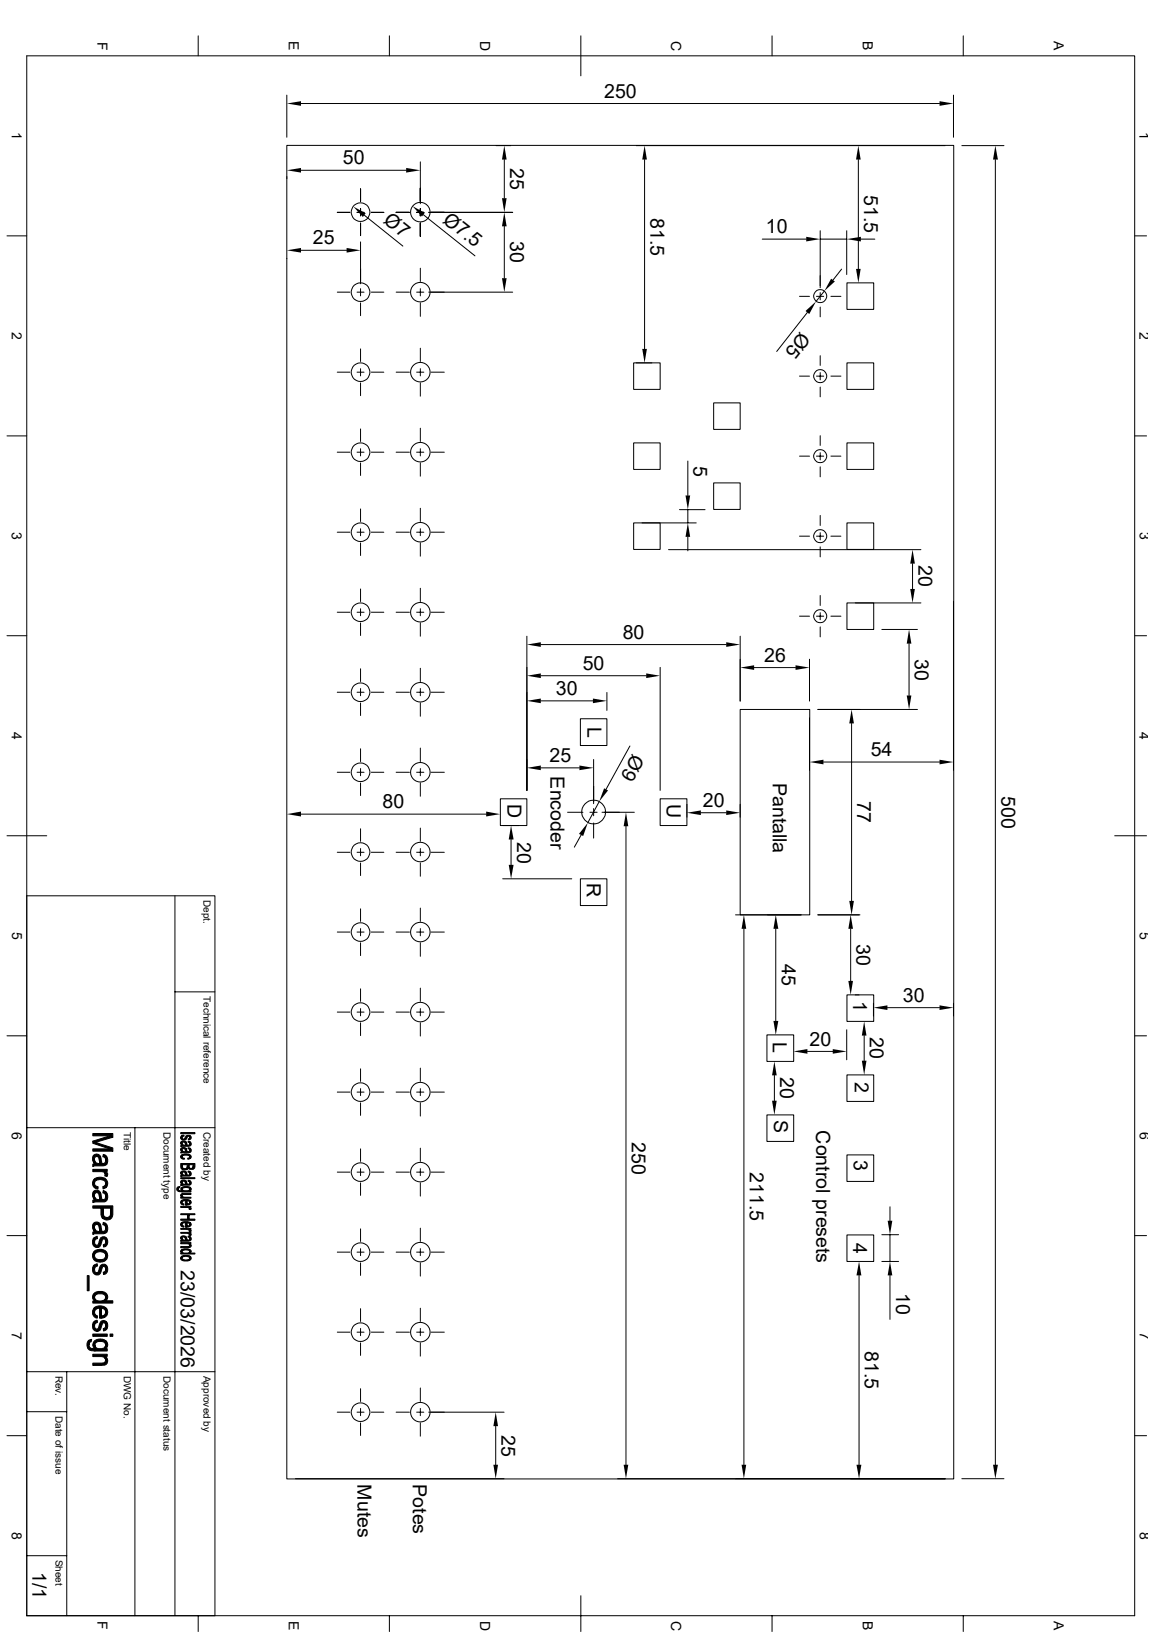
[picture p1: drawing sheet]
<svg xmlns="http://www.w3.org/2000/svg" width="210mm" height="297mm" viewBox="0 0 210 297" stroke-linecap="round" stroke-linejoin="round" font-family="sans-serif">
<g fill="none" stroke="#000" stroke-width=".18">
<path d="M4.9 10.2h201.6v283.8h-201.6zM36.1 6.5v3.7M52.2 17.3v7.7M54.8 18.8h116.2M70.9 6.5v3.7M105.7 6.5v7.3M140.5 6.5v3.7M173.5 17.3v7.7M175.3 6.5v3.7M52.2 26.5h121.4v242.7h-121.4zM52.2 32.1v.4M54.8 31h19.1"/>
<path d="M61.4 38.7h2.3M65 38.7h1.3M65.6 34.4v2.3M65.6 38v1.3M66.3 39.2l7 5.6M67.6 38.7h2.2M72.1 38.7h2.4M75.8 38.7h1.3M76.5 29.5v7.6M76.5 38v1.3M77 39.1l9.4 7.5M78 38.7h15.3"/>
<path d="M90.3 26.5h2.7M91.8 29v7.1M115.8 26.5h56.2M117.3 29v34.5M156.2 29v19.9M175 26.5h7.7M181.1 29v237.6M1.3 42.9h3.6M52.2 47v.1M54.8 45.6h8.3M61.4 53.2h2.3M65 53.2h1.3"/>
<path d="M65.6 40.6v2.3M65.6 52.5v1.3M65.6 55.1v2.3M65.6 44v7.6M67.6 53.2h2.2M72.1 53.2h2.4M75.8 53.2h1.3M76.5 40.6v2.4M76.5 48.8v2.4M76.5 52.5v1.3M76.5 55.1v2.5M78 53.2h15.3"/>
<path d="M91.8 41.2v9.4M138.7 43.5h8M145.5 53.9h1.8M146.9 56.9l-5.5 7.1M148.6 53.9h1.3M149.3 53.3v1.3M149.3 55.9v1.8M149.3 42v10.4M149.3 43.5h4.8M150 53l-1.5 1.9M151.2 53.9h1.8M153.2 49l-1.6 2"/>
<path d="M154.1 42v8M154.1 51.5h4.9v4.8h-4.9zM156.7 43.5h2.5M206.5 42.9h2.2M1.3 79.3h3.6M61.4 67.7h2.3M65 67.7h1.3M65.6 63.5v2.3M65.6 67.1v1.3M65.6 69.7v2.3M65.6 78.1v2.2M67.6 67.7h2.2"/>
<path d="M72.1 67.7h2.4M75.8 67.7h1.3M76.5 63.4v2.4M76.5 67.1v1.3M76.5 69.7v2.4M76.5 77.9v2.4M78.4 67.7h2.5M115.3 66h4.8v4.9h-4.8zM115.8 66h2.8M129.9 73.3h4.8v4.8h-4.8zM145.5 68.5h1.8M148.6 68.5h1.3"/>
<path d="M149.3 64.7v1.8M149.3 67.8v1.3M149.3 70.4v1.8M149.3 79.3v1.8M151.2 68.5h1.8M154.1 66h4.9v4.9h-4.9zM206.5 79.3h2.2M61.4 96.9h2.3M61.4 82.3h2.3M65 96.9h1.3M65 82.3h1.3M65.6 81.7v1.3"/>
<path d="M65.6 84.2v2.3M65.6 92.6v2.3M65.6 96.2v1.3M65.6 98.8v2.3M67.6 96.9h2.2M67.6 82.3h2.2M72.1 96.9h2.4M72.1 82.3h2.4M75.8 96.9h1.3M75.8 82.3h1.3M76.5 81.7v1.3M76.5 84.2v2.5"/>
<path d="M76.5 92.5v2.4M76.5 96.2v1.3M76.5 98.8v2.4M78.4 96.9h2.5M78.4 82.3h2.5M115.3 80.6h4.8v4.8h-4.8zM115.3 95.2h4.8v4.8h-4.8zM116.8 95.2h9.9M123.7 92.8h4.6M125.2 83.9v6.3M125.2 92.8v2.4M125.2 97.7v2.5"/>
<path d="M129.9 87.9h4.8v4.8h-4.8zM145.5 83h1.8M145.5 97.6h1.8M148.6 83h1.3M148.6 97.6h1.3M149.3 82.4v1.3M149.3 85v1.8M149.3 93.8v1.8M149.3 96.9v1.4M149.3 99.5v1.8M151.2 83h1.8M151.2 97.6h1.8"/>
<path d="M154.1 80.6h4.9v4.8h-4.9zM154.1 95.2h4.9v4.8h-4.9zM1.3 115.7h3.6M61.4 111.4h2.3M65 111.4h1.3M65.6 107.2v2.3M65.6 110.8v1.3M65.6 113.4v2.3M67.6 111.4h2.2M72.1 111.4h2.4M75.8 111.4h1.3M76.5 107.1v2.4"/>
<path d="M76.5 110.8v1.3M76.5 113.4v2.4M78.4 111.4h2.5M95.9 115.8v28M98.4 117.3h33.8M121.7 100h45.9M134.7 115.8v11.8M145.5 112.1h1.8M147.3 120v7.6M148.6 112.1h1.3M149.3 108.4v1.8M149.3 111.5v1.3"/>
<path d="M149.3 114.1v1.8M151.2 112.1h1.8M154.1 109.7h4.9v4.9h-4.9zM155.7 109.7h11.9M160.5 114.6h6.5M165.4 117.1v9.5M166.1 102.6v4.6M173.5 109.4v30.8M206.5 115.7h2.2M61.4 126h2.3M65 126h1.3M65.6 121.7v2.3"/>
<path d="M65.6 125.3v1.3M65.6 127.9v2.3M65.6 136.3v2.3M65.6 139.9v1.3M67.6 126h2.2M72.1 126h2.4M75.8 126h1.3M76.5 121.6v2.4M76.5 125.3v1.3M76.5 127.9v2.4M76.5 136.1v2.5M76.5 139.9v1.3"/>
<path d="M78.4 126h2.5M98.4 123h19.2M98.4 139.7h7.1M98.4 127.6h9.5M105.6 130.8h4.8v4.9h-4.8zM108 138.2v8.1M110.4 126v3.3M114.6 135.8l-4.3 7.9M120.1 121.5v22.3M134.7 129.1h12.7v37.4h-12.7zM137.2 121.5h7.6M147.3 130.6v9.6"/>
<path d="M148.8 129.1h18.2M149.9 138.7h21.1M155 131.7v32.3M1.3 152.1h7.2M54.8 148.2h33.7M61.4 155.1h2.3M61.4 140.5h2.3M65 155.1h1.3M65 140.5h1.3M65.6 150.8v2.3M65.6 154.4v1.3M65.6 157.1v2.2"/>
<path d="M65.6 142.5v2.3M67.6 155.1h2.2M67.6 140.5h2.2M72.1 155.1h2.4M72.1 140.5h2.4M75.8 155.1h1.3M75.8 140.5h1.3M76.5 150.7v2.4M76.5 154.4v1.3M76.5 157.1v2.4M76.5 142.5v2.4M78.4 155.1h2.5"/>
<path d="M78.4 140.5h2.5M91.1 145.4h4.8v4.8h-4.8zM91.5 150.2h2.9M91.5 159.9h12.6M93 152.8v4.6M103.3 147.8h2.8M105.6 159.9h4.8v4.9h-4.8zM105.7 152l-1.2 2.2M107.4 147.8h1.3M108 147.2v1.3M108 149.8v2.7M109.1 145.9l-2.1 3.8"/>
<path d="M109.6 147.8h5.8M113.9 150.4v116.2M120.1 145.4h4.9v4.8h-4.9zM125 146.4v2.3M127.6 147.9h4.6M134.7 146.4v2.3M202.9 152.1h5.8M4.9 163h34.2v131M31.8 163v131M61.4 169.6h2.3M65 169.6h1.3M65.6 165.4v2.3"/>
<path d="M65.6 169v1.3M65.6 171.6v2.3M65.6 180v2.2M67.6 169.6h2.2M72.1 169.6h2.4M75.8 169.6h1.3M76.5 165.3v2.4M76.5 169v1.3M76.5 171.6v2.4M76.5 179.8v2.4M78.4 169.6h2.5M133.9 166.5h11.9"/>
<path d="M135.4 169v97.6M141.2 169v16.8M148.8 166.5h7.7M154.8 169v9.5M1.3 188.5h3.6M31.8 180.5h7.3M61.4 198.8h2.3M61.4 184.2h2.3M65 198.8h1.3M65 184.2h1.3M65.6 183.6v1.3M65.6 186.1v2.4"/>
<path d="M65.6 194.5v2.3M65.6 198.1v1.3M67.6 198.8h2.2M67.6 184.2h2.2M72.1 198.8h2.4M72.1 184.2h2.4M75.8 198.8h1.3M75.8 184.2h1.3M76.5 198.1v1.3M76.5 183.6v1.3M76.5 186.1v2.5M76.5 194.4v2.4"/>
<path d="M78.4 198.8h2.5M78.4 184.2h2.5M139.6 188.3h4.8v4.9h-4.8zM140.9 195.7v4.6M146.9 191.3h4.7M154.1 187.4v5.5M154.1 195.6h4.9v4.8h-4.9zM154.1 181.1h4.9v4.8h-4.9zM155.7 181.1h.6M157.3 188.5v4.5M159 182.6v2.3M161.5 183.4h9.5"/>
<path d="M173.5 182.6v2.3M206.5 188.5h2.2M4.9 205.2h34.2M24.6 205.2v88.8M61.4 213.3h2.3M65 213.3h1.3M65.6 200.7v2.3M65.6 209.1v2.3M65.6 212.7v1.3M65.6 215.3v2.3M67.6 213.3h2.2M72.1 213.3h2.4"/>
<path d="M75.8 213.3h1.3M76.5 209v2.4M76.5 212.7v1.3M76.5 215.3v2.4M76.5 200.7v2.4M78.4 213.3h2.5M139.6 202.9h4.8v4.8h-4.8zM154.1 210.2h4.9v4.8h-4.9zM162 219.6v2.6M1.3 224.9h3.6M61.4 227.9h2.3M65 227.9h1.3"/>
<path d="M65.6 223.6v2.3M65.6 227.2v1.3M65.6 229.8v2.3M65.6 238.2v2.3M67.6 227.9h2.2M72.1 227.9h2.4M75.8 227.9h1.3M76.5 223.5v2.4M76.5 227.2v1.3M76.5 229.8v2.4M76.5 238.1v2.4M78.4 227.9h2.5"/>
<path d="M154.1 224.7h4.9v4.9h-4.9zM156.3 232.1v34.5M160.5 224.7h3M160.5 229.6h3M162 224.7v4.9M162 232.1v8M206.5 224.9h2.2M4.9 256.9h7.2M4.9 249.6h34.2M12.1 249.6v44.4M61.4 257h2.3M61.4 242.4h2.3"/>
<path d="M65 257h1.3M65 242.4h1.3M65.6 241.8v1.3M65.6 244.4v2.3M65.6 252.7v2.4M65.6 256.3v1.3M65.6 259v2.2M67.6 257h2.2M67.6 242.4h2.2M72.1 257h2.4M72.1 242.4h2.4M75.8 257h1.3"/>
<path d="M75.8 242.4h1.3M76.5 241.8v1.3M76.5 244.4v2.4M76.5 252.6v2.5M76.5 256.3v1.3M76.5 259v2.4M78 257h13.7M78.4 242.4h2.5M90.2 259.5v7.1M1.3 261.3h3.6M53.8 269.1h37.9M112.4 269.1h59.6"/>
<path d="M175 269.1h7.7M206.5 261.3h2.2M4.9 283.1h7.2M36.1 294v2.9M70.9 294v2.9M105.7 290.4v6.5M140.5 294v2.9M175.3 294v2.9"/>
<circle cx="65.6" cy="38.6" r="1.69"/>
<circle cx="76.5" cy="38.6" r="1.78"/>
<circle cx="65.6" cy="53.2" r="1.69"/>
<circle cx="76.5" cy="53.2" r="1.78"/>
<circle cx="149.3" cy="53.9" r="1.18"/>
<circle cx="65.6" cy="67.7" r="1.69"/>
<circle cx="76.5" cy="67.7" r="1.78"/>
<circle cx="149.3" cy="68.5" r="1.18"/>
<circle cx="65.6" cy="82.3" r="1.69"/>
<circle cx="65.6" cy="96.9" r="1.69"/>
<circle cx="76.5" cy="96.9" r="1.78"/>
<circle cx="76.5" cy="82.3" r="1.78"/>
<circle cx="149.3" cy="97.6" r="1.18"/>
<circle cx="149.3" cy="83" r="1.18"/>
<circle cx="65.6" cy="111.4" r="1.69"/>
<circle cx="76.5" cy="111.4" r="1.78"/>
<circle cx="149.3" cy="112.1" r="1.18"/>
<circle cx="65.6" cy="126" r="1.69"/>
<circle cx="76.5" cy="126" r="1.78"/>
<circle cx="65.6" cy="155.1" r="1.69"/>
<circle cx="65.6" cy="140.5" r="1.69"/>
<circle cx="76.5" cy="140.5" r="1.78"/>
<circle cx="76.5" cy="155.1" r="1.78"/>
<circle cx="108" cy="147.8" r="2.16"/>
<circle cx="65.6" cy="169.6" r="1.69"/>
<circle cx="76.5" cy="169.6" r="1.78"/>
<circle cx="65.6" cy="198.8" r="1.69"/>
<circle cx="65.6" cy="184.2" r="1.69"/>
<circle cx="76.5" cy="184.2" r="1.78"/>
<circle cx="76.5" cy="198.8" r="1.78"/>
<circle cx="65.6" cy="213.3" r="1.69"/>
<circle cx="76.5" cy="213.3" r="1.78"/>
<circle cx="65.6" cy="227.9" r="1.69"/>
<circle cx="76.5" cy="227.9" r="1.78"/>
<circle cx="65.6" cy="242.4" r="1.69"/>
<circle cx="65.6" cy="257" r="1.69"/>
<circle cx="76.5" cy="257" r="1.78"/>
<circle cx="76.5" cy="242.4" r="1.78"/>
</g>
<g fill="#000" stroke="#000" stroke-width=".18">
<path d="M17.2 211v.8z" fill-rule="evenodd"/>
<path d="M17.2 217.6v.8z" fill-rule="evenodd"/>
<path d="M17.1 214.7l.1-.2 .1 1.2 .6 .3-.1 .4a1.06 1.06 0 0 1-.9-.6 1.06 1.06 0 0 1 .2-1.1z" fill-rule="evenodd"/>
<path d="M17 210.3a.77 .77 0 0 1 1.2 .1v1.4l-.2-.7a.44 .44 0 0 0-.3-.6 .44 .44 0 0 0-.5 .5l-.1 .7a1.24 1.24 0 0 1-.1-1.4z" fill-rule="evenodd"/>
<path d="M17.1 216.7l.7-.1 .3 .2 .1 .2v1.3a1.22 1.22 0 0 0-.7-1.3l-.3 .4-.1 .9a1.19 1.19 0 0 1 0-1.6z" fill-rule="evenodd"/>
<path d="M18.8 210.1l.4 .2v.9l-.1-.5-.4-.2z" fill-rule="evenodd"/>
<path d="M18.8 216.7l.4 .2v.8v-.1a.49 .49 0 0 0-.5-.5z" fill-rule="evenodd"/>
<path d="M19.2 215.4l.1 .8-.5 .2-.1-.5 .4-.2z" fill-rule="evenodd"/>
<path d="M16.9 212.8h2.6v.4h-.4v.5l-.1-.3-.4-.2h-1.7z" fill-rule="evenodd"/>
<path d="M17.2 211.2l.3 .4 .7 .2v-1.4l.3 .8a.4 .4 0 0 0 .4 .6 .4 .4 0 0 0 .3-.6v-.9a1.15 1.15 0 0 1-.1 1.8l-1.9 .1-.3 .1v-.4l.3-.1z" fill-rule="evenodd"/>
<path d="M19.1 213.2l.5 .4-.2 .5-.3-.1z" fill-rule="evenodd"/>
<path d="M17.2 214.5a1.55 1.55 0 0 1 2.4 .7l-.1 .7-.2 .3-.1-.8a1.02 1.02 0 0 0-1.5-.6l-.3 .1-.2 .4z" fill-rule="evenodd"/>
<path d="M17.2 217.8l.4 .5h.6v-1.3l.3 .8a.41 .41 0 0 0 .4 .5 .41 .41 0 0 0 .3-.6v-.8a1.05 1.05 0 0 1 .4 1 1.05 1.05 0 0 1-.8 .8h-1.5l-.4 .2v-.5h.3z" fill-rule="evenodd"/>
<path d="M16.9 207.7l3.6 1.2v.6l-.6-.4-3-1z" fill-rule="evenodd"/>
<path d="M16.9 207.7l3.1-1 .5 .3-3.1 .9z" fill-rule="evenodd"/>
<path d="M16.9 209.1h3l.6 .4h-3.6z" fill-rule="evenodd"/>
<path d="M16.9 206.3h3.6v.7l-.5-.3h-3.1z" fill-rule="evenodd"/>
<path d="M32.4 216l.4-.1-.4 .5z" fill-rule="evenodd"/>
<path d="M32.9 206.1h2.6v.2h-2.6z" fill-rule="evenodd"/>
<path d="M32.9 214.3h2.6v.2h-2.6z" fill-rule="evenodd"/>
<path d="M33.1 208.1v.3z" fill-rule="evenodd"/>
<path d="M33.1 209.3v.3z" fill-rule="evenodd"/>
<path d="M33.1 213.5v.4z" fill-rule="evenodd"/>
<path d="M33.1 215.2v.3z" fill-rule="evenodd"/>
<path d="M32.3 216.1l.1-.1v.4a.61 .61 0 0 0 .7 .3v.2h-.1a.54 .54 0 0 1-.7-.2 .54 .54 0 0 1 0-.6z" fill-rule="evenodd"/>
<path d="M33.1 217.6l.1 .3z" fill-rule="evenodd"/>
<path d="M33 218.5l.1-.1v.5l.4 .2-.1 .2a.51 .51 0 0 1-.4-.2 .51 .51 0 0 1 0-.6z" fill-rule="evenodd"/>
<path d="M33.1 206.6h.3l.1 .2h-.3l-.1 .3z" fill-rule="evenodd"/>
<path d="M33.1 210.2l.1 .5 .4 .1-.1 .2a.47 .47 0 0 1-.5-.2 .47 .47 0 0 1 0-.5z" fill-rule="evenodd"/>
<path d="M32.9 207.9a.71 .71 0 0 1 1-.1l-.1 .6a.37 .37 0 0 0-.2-.5 .37 .37 0 0 0-.5 .2v.3l-.2-.2z" fill-rule="evenodd"/>
<path d="M32.9 209a.71 .71 0 0 1 1 0l-.1 .6v-.1a.36 .36 0 0 0-.2-.4 .36 .36 0 0 0-.5 .2v.3l-.2-.2z" fill-rule="evenodd"/>
<path d="M32.9 213.3a.78 .78 0 0 1 1 0l-.1 .6a.47 .47 0 0 0-.2-.5 .47 .47 0 0 0-.5 0v.4l-.2-.1z" fill-rule="evenodd"/>
<path d="M32.9 215a.71 .71 0 0 1 1-.1l-.1 .6a.43 .43 0 0 0-.2-.5 .43 .43 0 0 0-.5 .1v.4l-.2-.2z" fill-rule="evenodd"/>
<path d="M33.2 212v.3a.45 .45 0 0 0 .5 .4 .45 .45 0 0 0 .4-.4v.5l-.9 .1z" fill-rule="evenodd"/>
<path d="M33 206.7h.1v.4a.35 .35 0 0 0 .4 .2 .35 .35 0 0 0 .3-.4 .55 .55 0 0 1 .7-.2v.3a.28 .28 0 0 0-.3-.2 .28 .28 0 0 0-.2 .3 .54 .54 0 0 1-.7 .4 .54 .54 0 0 1-.3-.8z" fill-rule="evenodd"/>
<path d="M34.2 207.7l.3 .1v.4v-.3h-.3z" fill-rule="evenodd"/>
<path d="M34.2 208.9l.3 .1v.3v-.2l-.3-.1z" fill-rule="evenodd"/>
<path d="M34.2 210.8l.3-.1v-.2v.4l-.3 .1z" fill-rule="evenodd"/>
<path d="M34.2 213.1l.3 .1v.4l-.1-.2-.2-.1z" fill-rule="evenodd"/>
<path d="M34.2 214.8l.3 .1v.4v-.2l-.3-.1z" fill-rule="evenodd"/>
<path d="M33.1 218.4h1.3h.1v.4l-.1-.2-.4-.1v.8h-.3v-.8l-.5 .1-.1 .2z" fill-rule="evenodd"/>
<path d="M33.1 216.1l.4-.2 .9 .1 .2 .1-.1 .3a.92 .92 0 0 0-1.3 0l-.1 .5v-.2l-.2-.3z" fill-rule="evenodd"/>
<path d="M33.2 216.4a.91 .91 0 0 0 1.2 .2l.1-.1v.2h.3v.2h-1.7z" fill-rule="evenodd"/>
<path d="M32.9 217.4l.4-.2h1.5v.2h-1.5l-.2 .1v.4l-.2-.2z" fill-rule="evenodd"/>
<path d="M32.9 217.9h.3v-.1l.3 .1h1.3v.2h-1.9z" fill-rule="evenodd"/>
<path d="M32.9 219.5h1.9v.2h-.3v.2l-.3-.1h-1.3z" fill-rule="evenodd"/>
<path d="M34.5 206.7a.4 .4 0 0 1 .3 .5 .4 .4 0 0 1-.5 .2l-.1-.1 .3-.2z" fill-rule="evenodd"/>
<path d="M33.1 208.2l.3 .2h.4l.1-.6 .1 .1a.33 .33 0 0 0 .1 .5 .33 .33 0 0 0 .4-.2v-.4a.47 .47 0 0 1 .3 .6 .47 .47 0 0 1-.7 .2l-1.2 .1v-.2l.2-.1z" fill-rule="evenodd"/>
<path d="M33.1 209.4l.3 .2h.4l.1-.6a.41 .41 0 0 0 .1 .5 .41 .41 0 0 0 .5 0v-.5a.47 .47 0 0 1 .3 .6 .47 .47 0 0 1-.7 .2h-1.2v-.1l.2-.1z" fill-rule="evenodd"/>
<path d="M33.1 210.2l.9-.2a.55 .55 0 0 1 .6 .2 .55 .55 0 0 1 .1 .6l-.2 .1v-.4a1.02 1.02 0 0 0-1.4 0z" fill-rule="evenodd"/>
<path d="M32.9 213.9h.2v-.2l.7 .2 .1-.6a.39 .39 0 0 0 .1 .4 .39 .39 0 0 0 .5 .1v-.6a.47 .47 0 0 1 .3 .6 .47 .47 0 0 1-.7 .2l-1.2 .1z" fill-rule="evenodd"/>
<path d="M32.9 215.6l.2-.1v-.2l.3 .2h.4l.1-.5a.39 .39 0 0 0 .1 .4 .39 .39 0 0 0 .5 0v-.5a.46 .46 0 0 1 .3 .6 .46 .46 0 0 1-.7 .2l-1.2 .1z" fill-rule="evenodd"/>
<path d="M34.6 216.1a.33 .33 0 0 1 .2 .3 .33 .33 0 0 1-.3 .3z" fill-rule="evenodd"/>
<path d="M34 218.5v.6h.2l.3-.2v-.5a.48 .48 0 0 1 .2 .7 .48 .48 0 0 1-.6 .2h-.1z" fill-rule="evenodd"/>
<path d="M34.5 219.7l.3 .2-.1 .2h-.3z" fill-rule="evenodd"/>
<path d="M34.4 212v.3a.38 .38 0 0 0 .4 .3 .38 .38 0 0 0 .3-.3l.1 .5h-.7l-.2-.1z" fill-rule="evenodd"/>
<path d="M32.9 211.8h2.6l-.1 .8-.2 .2-.1-.8h-.7l-.1 .7-.1-.1-.1 .2v-.8h-.9v.8l-.3-.2z" fill-rule="evenodd"/>
<path d="M15.9 232.2h.3v2.7h-.3z" fill-rule="evenodd"/>
<path d="M17.2 223.4v.8z" fill-rule="evenodd"/>
<path d="M17.2 235.3v1.5a.9 .9 0 0 1 0-1.5z" fill-rule="evenodd"/>
<path d="M17.2 225.2l.5-.2v.4l-.3 .2-.2 .5z" fill-rule="evenodd"/>
<path d="M17.2 230.2l.5-.2v.4l-.3 .2-.2 .5z" fill-rule="evenodd"/>
<path d="M17.1 238h.1v1l.2 .4 .3 .1v.4a1.13 1.13 0 0 1-.6-1.9z" fill-rule="evenodd"/>
<path d="M17.1 222.5l.5-.1 .3 .1 .3 .3v1.3l-.2-.7a.44 .44 0 0 0-.3-.6 .44 .44 0 0 0-.5 .6l-.1 .7a1.19 1.19 0 0 1 0-1.6z" fill-rule="evenodd"/>
<path d="M18.8 222.5l.4 .2v.8l-.1-.4-.4-.2z" fill-rule="evenodd"/>
<path d="M17.3 227.6a1.76 1.76 0 0 1 1.9 .1v.8a1.08 1.08 0 0 0-1-.7 1.08 1.08 0 0 0-1 .7z" fill-rule="evenodd"/>
<path d="M17.3 237.9a1.74 1.74 0 0 1 1.9 .1v.8l-.2-.5-.5-.2v1.8h-.4v-1.8l-.7 .2-.2 .5z" fill-rule="evenodd"/>
<path d="M17.1 225.3l.1-.1v.9a.44 .44 0 0 0 .4 .5 .44 .44 0 0 0 .4-.5 .82 .82 0 0 1 .4-.9 .82 .82 0 0 1 .9 0l-.1 .8v-.1a.35 .35 0 0 0-.3-.4 .35 .35 0 0 0-.4 .4 1.11 1.11 0 0 1-.8 1.1 1.06 1.06 0 0 1-.6-1.7z" fill-rule="evenodd"/>
<path d="M17.1 230.3l.1-.1v.9a.44 .44 0 0 0 .4 .5 .44 .44 0 0 0 .4-.5 .82 .82 0 0 1 .4-.9 .82 .82 0 0 1 .9 0l-.1 .8v-.1a.35 .35 0 0 0-.3-.4 .35 .35 0 0 0-.4 .4 1.11 1.11 0 0 1-.8 1.1 1.06 1.06 0 0 1-.6-1.7z" fill-rule="evenodd"/>
<path d="M17.2 223.6l.3 .4 .7 .1v-1.3l.3 .8a.4 .4 0 0 0 .4 .5 .4 .4 0 0 0 .3-.5v-.9a1.12 1.12 0 0 1-.1 1.8h-1.9l-.3 .2v-.5h.3z" fill-rule="evenodd"/>
<path d="M19.3 225.2a1.01 1.01 0 0 1-.5 1.7v-.4l.3-.1 .1-.3z" fill-rule="evenodd"/>
<path d="M17.1 227.8l.1-.1v.8a1.12 1.12 0 0 0 1.9 .5l.1-.4v-.9a1.16 1.16 0 0 1 .2 1.5 1.16 1.16 0 0 1-1.4 .5 1.15 1.15 0 0 1-1.1-.7 1.15 1.15 0 0 1 .2-1.2z" fill-rule="evenodd"/>
<path d="M19.3 230.2a1.01 1.01 0 0 1-.5 1.7v-.4l.3-.1 .1-.3z" fill-rule="evenodd"/>
<path d="M17.2 235.3a1.57 1.57 0 0 1 2.4 .6v.4l-.4 .4v-.6a1.14 1.14 0 0 0-1.8-.5l-.2 .5z" fill-rule="evenodd"/>
<path d="M18.5 238.1v1.4h.1l.4-.1 .2-.3v-1.1a1.09 1.09 0 0 1 .3 1.2 1.09 1.09 0 0 1-1 .7z" fill-rule="evenodd"/>
<path d="M18.8 219.9v.9a.67 .67 0 0 0 .7 .8 .67 .67 0 0 0 .6-.8v1a1.1 1.1 0 0 1-1.3 0z" fill-rule="evenodd"/>
<path d="M16.9 219.5h3.6v1.6l-.2 .6-.2 .1v-1.9h-1.3v1.9l-.4-.7v-1.2h-1.5z" fill-rule="evenodd"/>
<path d="M17.2 236.3a1.2 1.2 0 0 0 2-.1v.5h1.3v.5h-3.6v-.4h.3z" fill-rule="evenodd"/>
<path d="M33.1 225.3v.4z" fill-rule="evenodd"/>
<path d="M32.9 227.5l.2-.1v.6l-.2-.2z" fill-rule="evenodd"/>
<path d="M33 222.5h.1v.5l.4 .1-.1 .3a.51 .51 0 0 1-.4-.3 .51 .51 0 0 1 0-.6z" fill-rule="evenodd"/>
<path d="M32.9 225.1a.71 .71 0 0 1 1 0l-.1 .6v-.1a.36 .36 0 0 0-.2-.4 .36 .36 0 0 0-.5 .1v.4l-.2-.2z" fill-rule="evenodd"/>
<path d="M34.5 226.3v.4z" fill-rule="evenodd"/>
<path d="M33.1 222.4h1.3l.1 .1v.3l-.1-.2-.4-.1v.9h-.3v-.9l-.5 .1-.1 .2z" fill-rule="evenodd"/>
<path d="M34.2 225h.3v.4v-.2l-.3-.1z" fill-rule="evenodd"/>
<path d="M33.1 228.6l.3-.1h1l.1 .1v.4a.93 .93 0 0 0-1.4 0z" fill-rule="evenodd"/>
<path d="M32.9 223.6h1.9v.1h-.3v.2l-.5-.2h-1.1z" fill-rule="evenodd"/>
<path d="M32.9 224.3h1.9v.2h-.3v.2l-.4-.2h-1.2z" fill-rule="evenodd"/>
<path d="M32.9 226.1h1.9v.2h-.3v.2l-.3-.1h-1.3z" fill-rule="evenodd"/>
<path d="M34 222.5v.6h.2l.3-.1v-.5a.47 .47 0 0 1 .2 .6 .47 .47 0 0 1-.5 .2l-.2 .1z" fill-rule="evenodd"/>
<path d="M34.5 223.7l.3 .2-.1 .3-.3-.1z" fill-rule="evenodd"/>
<path d="M34.5 224.5l.3 .1-.1 .3-.3-.1z" fill-rule="evenodd"/>
<path d="M32.9 225.7h.2v-.2l.3 .2h.4l.1-.6a.39 .39 0 0 0 .1 .4 .39 .39 0 0 0 .5 .1v-.6a.46 .46 0 0 1 .3 .6 .46 .46 0 0 1-.6 .3h-1.3z" fill-rule="evenodd"/>
<path d="M32.9 226.9h1.4l.2-.2v-.3a.39 .39 0 0 1 .3 .5 .39 .39 0 0 1-.6 .2h-1.3z" fill-rule="evenodd"/>
<path d="M33.1 227.4l.8-.1a.6 .6 0 0 1 .9 .6l-.3 .1v-.2a1.01 1.01 0 0 0-1.4 0z" fill-rule="evenodd"/>
<path d="M33 228.7l.1-.1v.4a.93 .93 0 0 0 1.4 0v-.4a.49 .49 0 0 1 .2 .6 .49 .49 0 0 1-.5 .3h-.7a.53 .53 0 0 1-.5-.3 .53 .53 0 0 1 0-.5z" fill-rule="evenodd"/>
<path d="M32.9 228h.2v-.2l.5 .2a.85 .85 0 0 0 .9-.2v.2h1v.2h-2.6z" fill-rule="evenodd"/>
<path d="M32.9 221.9h1.2l.3-.8v.8h1.1v.2h-2.6z" fill-rule="evenodd"/>
<path d="M32.9 220.9h2.6v.2h-1.1l-.3 .8v-.8h-1.2z" fill-rule="evenodd"/>
<path d="M16.2 243.9l.5-.1-.1 .4a.43 .43 0 0 0-.4 .5z" fill-rule="evenodd"/>
<path d="M16.1 244l.1-.1v.8a.71 .71 0 0 0 .9 .7l.2 .5a1.17 1.17 0 0 1-1.2-.4 1.17 1.17 0 0 1-.2-1.2z" fill-rule="evenodd"/>
<path d="M17.2 240.5l.5-.2v.4l-.4 .2-.1 .4z" fill-rule="evenodd"/>
<path d="M19.2 246.8v.8z" fill-rule="evenodd"/>
<path d="M17 240.7l.2-.2v1a.39 .39 0 0 0 .5 .4 .39 .39 0 0 0 .3-.5 .93 .93 0 0 1 1.1-1l.2 .1-.1 .8a.36 .36 0 0 0-.3-.5 .36 .36 0 0 0-.4 .4 1.11 1.11 0 0 1-.8 1.1 1.09 1.09 0 0 1-.7-1.6z" fill-rule="evenodd"/>
<path d="M17.1 244.1a1.66 1.66 0 0 1 2.2-.1l-.1 .8a1.08 1.08 0 0 0-1.8-.4l-.1 .3v1.2l-.1-.5a.92 .92 0 0 1-.1-1.3z" fill-rule="evenodd"/>
<path d="M17.3 244.8a.96 .96 0 0 0 1.5 .6l.4-.4v.4h.3v.5h-2.2z" fill-rule="evenodd"/>
<path d="M16.9 246.5h2.6v.3h-.3l-.1 .5-.2-.3-.4-.1h-1.6z" fill-rule="evenodd"/>
<path d="M16.9 242.8h2.6v.4h-2.6z" fill-rule="evenodd"/>
<path d="M19.3 240.5a1.03 1.03 0 0 1-.5 1.7l.1-.4a.38 .38 0 0 0 .3-.5z" fill-rule="evenodd"/>
<path d="M19.3 244a.9 .9 0 0 1-.1 1.4z" fill-rule="evenodd"/>
<path d="M16.9 248.1h1.7a.5 .5 0 0 0 .6-.5v-.7a.88 .88 0 0 1 .3 1.1 .88 .88 0 0 1-1 .5h-1.6z" fill-rule="evenodd"/>
<path d="M20 242.8h.5v.4h-.5z" fill-rule="evenodd"/>
</g>
<g fill="#000">
<path d="M52.2 18.8l2.6-.4v.9zM171 18.4l2.5 .4-2.5 .5zM52.2 31l2.6-.4v.8zM64.3 37.6l2.2 1.2-.5 .7zM73.9 30.6l2.6 .4-2.6 .4zM75.1 37.5l2.2 1.2-.5 .7zM91.8 26.5l.4 2.5h-.8zM91.4 36.1h.8l-.4 2.6zM117.3 26.5l.4 2.5h-.8zM156.2 26.5l.4 2.5h-.8zM181.1 26.5l.5 2.5h-.9zM52.2 45.6l2.6-.5v.9z"/>
<path d="M63.1 45.1l2.5 .5-2.5 .4zM91.8 38.7l.4 2.5h-.8zM91.4 50.6h.8l-.4 2.6zM146.7 43.1l2.6 .4-2.6 .4zM146.6 56.6l1.9-1.7-1.2 2.2zM151.3 50.7l.6 .5-1.9 1.8zM155.8 48.9h.8l-.4 2.6zM154.1 43.5l2.6-.4v.8zM116.9 63.5h.8l-.4 2.5zM125.2 95.2l.4 2.5h-.8zM124.8 90.2h.8l-.4 2.6zM95.9 117.3l2.5-.4v.8z"/>
<path d="M132.2 116.9l2.5 .4-2.5 .4zM165.4 114.6l.5 2.5h-.9zM166.1 100l.4 2.6h-.8zM165.7 107.2h.8l-.4 2.5zM95.9 123l2.5-.4v.8zM95.9 139.7l2.5-.4v.9zM95.9 127.6l2.5-.5v.9zM105.5 139.3l2.5 .4-2.5 .5zM107.9 127.1l2.5 .5-2.5 .4zM117.6 122.6l2.5 .4-2.5 .4zM134.7 121.5l2.5-.4v.8zM144.8 121.1l2.5 .4-2.5 .4z"/>
<path d="M147.3 138.7l2.6-.4v.8zM155 129.1l.4 2.6h-.8zM165 126.6h.9l-.5 2.5zM171 138.3l2.5 .4-2.5 .4zM52.2 148.2l2.6-.5v.9zM88.5 147.7l2.5 .5-2.5 .4zM93 150.2l.5 2.6h-.9zM92.6 157.4h.9l-.5 2.5zM107 149.7l-.9 2.4-.7-.3zM109.9 143.5l.8 .3-1.6 2.1zM113.9 147.8l.4 2.6h-.8zM125 147.9l2.6-.4v.8z"/>
<path d="M132.2 147.5l2.5 .4-2.5 .4zM135.4 166.5l.4 2.5h-.8zM141.2 166.5l.4 2.5h-.8zM154.8 166.5l.4 2.5h-.8zM154.4 178.5h.8l-.4 2.6zM154.6 164h.8l-.4 2.5zM140.9 193.2l.5 2.5h-.9zM140.8 185.8h.8l-.4 2.5zM144.4 191.3l2.5-.4v.9zM151.6 190.9l2.5 .4-2.5 .5zM157.3 185.9l.4 2.6h-.9zM156.8 193h.9l-.4 2.6z"/>
<path d="M159 183.4l2.5-.4v.8zM171 183l2.5 .4-2.5 .4zM140.5 200.3h.9l-.5 2.6zM156.3 229.6l.5 2.5h-.9zM161.5 222.2h.9l-.4 2.5zM162 229.6l.4 2.5h-.9zM90.2 257l.4 2.5h-.8zM89.8 266.6h.8l-.4 2.5zM113.5 266.6h.8l-.4 2.5zM135 266.6h.8l-.4 2.5zM155.9 266.6h.9l-.5 2.5zM180.7 266.6h.9l-.5 2.5z"/>
</g>
<g font-size="3.6">
<text x="109.9" y="17.8">250</text>
<text x="62.4" y="29.9">50</text>
<text x="92.8" y="30.6" transform="rotate(90 92.8 30.6)">25</text>
<text x="157.3" y="35.5" transform="rotate(90 157.3 35.5)">51.5</text>
<text x="69.6" y="40.4" transform="rotate(39 69.6 40.4)">Ø7</text>
<text x="80.4" y="40.3" transform="rotate(39 80.4 40.3)">Ø7.5</text>
<text x="118.4" y="39.6" transform="rotate(90 118.4 39.6)">81.5</text>
<text x="56.9" y="44.5">25</text>
<text x="92.8" y="43.9" transform="rotate(90 92.8 43.9)">30</text>
<text x="139.4" y="42.5">10</text>
<text x="145.7" y="60.2" transform="rotate(128 145.7 60.2)">Ø5</text>
<text x="126.2" y="84.8" transform="rotate(90 126.2 84.8)">5</text>
<text x="167.1" y="102.9" transform="rotate(90 167.1 102.9)">20</text>
<text x="113.3" y="116.2">80</text>
<text x="166.5" y="119.9" transform="rotate(90 166.5 119.9)">30</text>
<text x="106" y="121.9">50</text>
<text x="139.1" y="120.4">26</text>
<text x="101.2" y="126.5">30</text>
<text x="106.9" y="132.3" transform="rotate(90 106.9 132.3)">L</text>
<text x="115.2" y="137.1" transform="rotate(119 115.2 137.1)">Ø9</text>
<text x="158.5" y="137.6">54</text>
<text x="100" y="138.7">25</text>
<text x="100.2" y="141.3" transform="rotate(90 100.2 141.3)">Encoder</text>
<text x="140.7" y="142.4" transform="rotate(90 140.7 142.4)">Pantalla</text>
<text x="69.6" y="147.1">80</text>
<text x="92.4" y="146.3" transform="rotate(90 92.4 146.3)">D</text>
<text x="121.4" y="146.3" transform="rotate(90 121.4 146.3)">U</text>
<text x="127.9" y="146.9">20</text>
<text x="156" y="145.8" transform="rotate(90 156 145.8)">77</text>
<text x="182.2" y="144.9" transform="rotate(90 182.2 144.9)">500</text>
<text x="94.1" y="153.2" transform="rotate(90 94.1 153.2)">20</text>
<text x="106.8" y="160.6" transform="rotate(90 106.8 160.6)">R</text>
<text x="155.9" y="171.8" transform="rotate(90 155.9 171.8)">30</text>
<text x="142.3" y="175.5" transform="rotate(90 142.3 175.5)">45</text>
<text x="155.3" y="182.1" transform="rotate(90 155.3 182.1)">1</text>
<text x="164.3" y="182.3">30</text>
<text x="140.7" y="189.7" transform="rotate(90 140.7 189.7)">L</text>
<text x="147.3" y="190.3">20</text>
<text x="158.3" y="188.8" transform="rotate(90 158.3 188.8)">20</text>
<text x="142" y="196.1" transform="rotate(90 142 196.1)">20</text>
<text x="155.6" y="196.9" transform="rotate(90 155.6 196.9)">2</text>
<text x="140.8" y="203.8" transform="rotate(90 140.8 203.8)">S</text>
<text x="115" y="207.9" transform="rotate(90 115 207.9)">250</text>
<text x="148.5" y="205.7" transform="rotate(90 148.5 205.7)">Control presets</text>
<text x="136.4" y="213.4" transform="rotate(90 136.4 213.4)">211.5</text>
<text x="155.4" y="211" transform="rotate(90 155.4 211)">3</text>
<text x="155.2" y="226.1" transform="rotate(90 155.2 226.1)">4</text>
<text x="32.9" y="231.1" transform="rotate(90 32.9 231.1)">23/03/2026</text>
<text x="163.1" y="235.3" transform="rotate(90 163.1 235.3)">10</text>
<text x="157.4" y="245.9" transform="rotate(90 157.4 245.9)">81.5</text>
<text x="91.3" y="261.1" transform="rotate(90 91.3 261.1)">25</text>
<text x="65.1" y="270.1" transform="rotate(90 65.1 270.1)">Mutes</text>
<text x="75.1" y="270.1" transform="rotate(90 75.1 270.1)">Potes</text>
<text x="5.9" y="286.1" transform="rotate(90 5.9 286.1)">1/1</text>
</g>
<g font-size="2.5">
<text x="17.7" y="7.6" transform="rotate(90 17.7 7.6)">F</text>
<text x="52.6" y="7.5" transform="rotate(90 52.6 7.5)">E</text>
<text x="87.4" y="7.5" transform="rotate(90 87.4 7.5)">D</text>
<text x="122.2" y="7.5" transform="rotate(90 122.2 7.5)">C</text>
<text x="157" y="7.5" transform="rotate(90 157 7.5)">B</text>
<text x="191.8" y="7.5" transform="rotate(90 191.8 7.5)">A</text>
<text x="2.2" y="24" transform="rotate(90 2.2 24)">1</text>
<text x="207.4" y="24" transform="rotate(90 207.4 24)">1</text>
<text x="2.2" y="60.4" transform="rotate(90 2.2 60.4)">2</text>
<text x="207.4" y="60.4" transform="rotate(90 207.4 60.4)">2</text>
<text x="2.2" y="96.8" transform="rotate(90 2.2 96.8)">3</text>
<text x="207.4" y="96.8" transform="rotate(90 207.4 96.8)">3</text>
<text x="2.2" y="133.2" transform="rotate(90 2.2 133.2)">4</text>
<text x="207.4" y="133.2" transform="rotate(90 207.4 133.2)">4</text>
<text x="2.2" y="169.6" transform="rotate(90 2.2 169.6)">5</text>
<text x="207.4" y="169.6" transform="rotate(90 207.4 169.6)">5</text>
<text x="2.2" y="206" transform="rotate(90 2.2 206)">6</text>
<text x="207.4" y="206" transform="rotate(90 207.4 206)">6</text>
<text x="2.2" y="242.4" transform="rotate(90 2.2 242.4)">7</text>
<text x="207.4" y="242.4" transform="rotate(90 207.4 242.4)">7</text>
<text x="2.2" y="278.8" transform="rotate(90 2.2 278.8)">8</text>
<text x="207.4" y="278.8" transform="rotate(90 207.4 278.8)">8</text>
<text x="17.7" y="295.1" transform="rotate(90 17.7 295.1)">F</text>
<text x="52.6" y="295" transform="rotate(90 52.6 295)">E</text>
<text x="87.4" y="294.9" transform="rotate(90 87.4 294.9)">D</text>
<text x="122.2" y="294.9" transform="rotate(90 122.2 294.9)">C</text>
<text x="157" y="295" transform="rotate(90 157 295)">B</text>
<text x="191.8" y="295" transform="rotate(90 191.8 295)">A</text>
</g>
<g font-size="1.8">
<text x="37" y="163.7" transform="rotate(90 37 163.7)">Dept.</text>
<text x="37" y="181.2" transform="rotate(90 37 181.2)">Technical reference</text>
<text x="22.5" y="206" transform="rotate(90 22.5 206)">Title</text>
<text x="29.8" y="206" transform="rotate(90 29.8 206)">Document type</text>
<text x="37" y="206" transform="rotate(90 37 206)">Created by</text>
<text x="10.1" y="250.4" transform="rotate(90 10.1 250.4)">Rev.</text>
<text x="22.5" y="250.4" transform="rotate(90 22.5 250.4)">DWG No.</text>
<text x="29.8" y="250.4" transform="rotate(90 29.8 250.4)">Document status</text>
<text x="37" y="250.4" transform="rotate(90 37 250.4)">Approved by</text>
<text x="10.1" y="257.6" transform="rotate(90 10.1 257.6)">Date of issue</text>
<text x="10.1" y="283.9" transform="rotate(90 10.1 283.9)">Sheet</text>
</g>
</svg>
